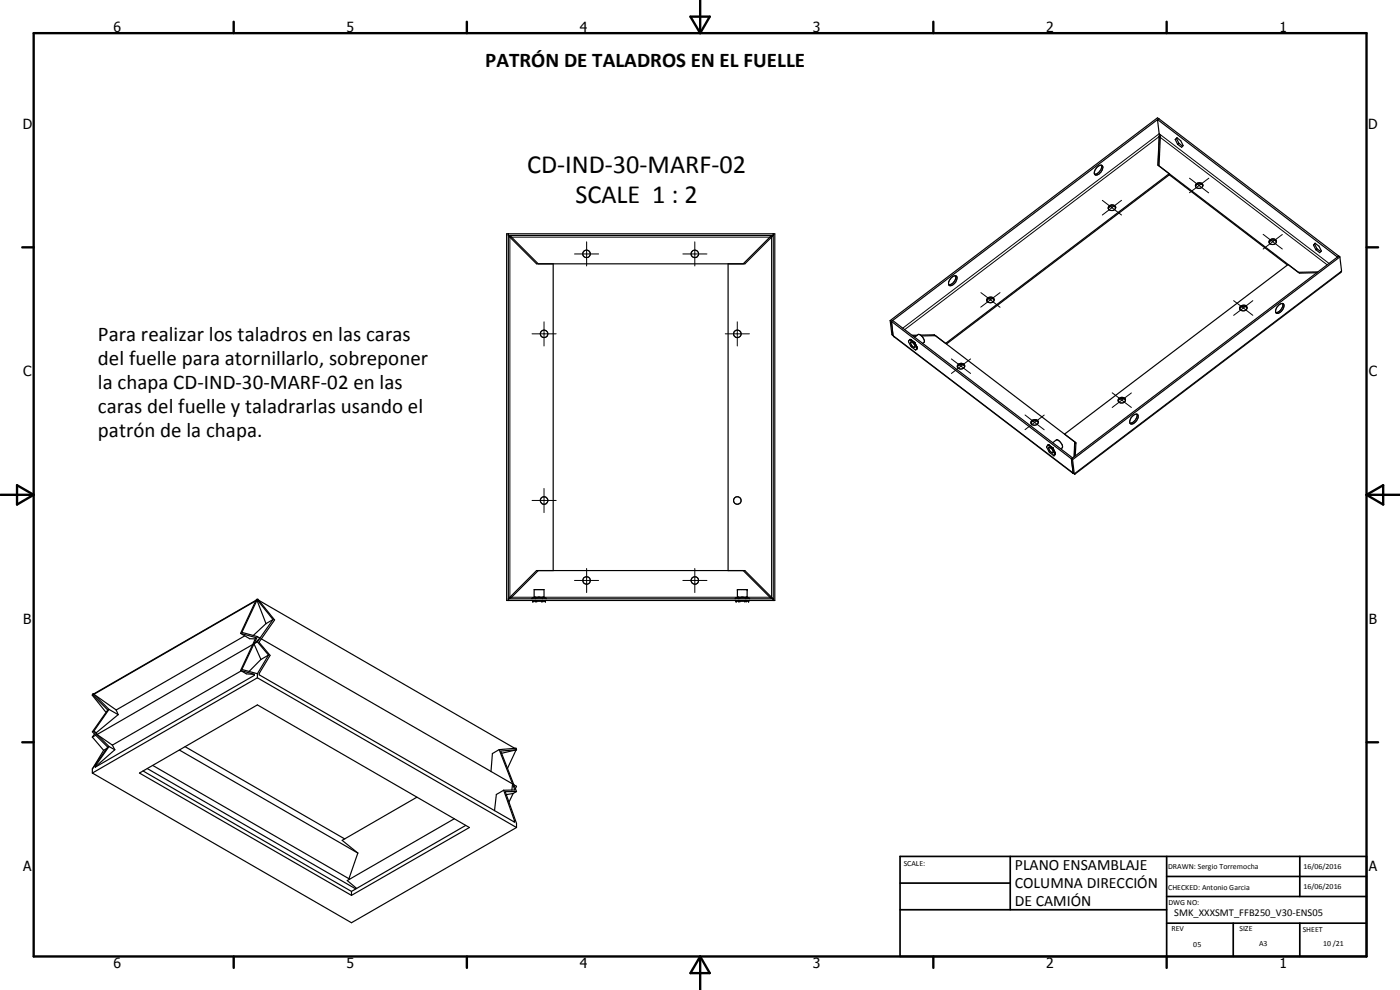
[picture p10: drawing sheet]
<svg xmlns="http://www.w3.org/2000/svg" width="420mm" height="297mm" viewBox="0 0 420 297" stroke-linecap="round" stroke-linejoin="round" font-family="sans-serif">
<g fill="none" stroke="#000" stroke-width=".35">
<path d="M347.4 35.9l.6 4.5M347.4 35.9l54 41.2 .4-.3M347.8 35.6l-.4 .3M347.8 35.6l54 41.2M347.8 35.6l-80.3 60.8M347.8 35.6l-.4-.3-80.2 60.9M329.2 50.2a.92 .92 0 0 1 .9-.6 .92 .92 0 0 1 .9 .7l-.1 .2a1.96 1.96 0 0 1-2.3 1.9 1.81 1.81 0 0 1 .6-2.2zM330.6 49.6a2.5 2.5 0 0 1-2.1 2.7M347.5 49.5l42.2 32.2 5.9-.1M347.9 41v.3M347.9 41v.2M347.9 41l-.4 8.6"/>
<path d="M348 40.4l.2 .8-.4 8.6M348 40.3l-.1 .7M350.9 52.5l35.5 27M350.9 52.5v-.4l-67.1 50.9-3.4-2.5M350.9 52.5l-66.9 50.7M352.7 41.9l.5-.6 1.2 .9 .7 1.5-.5 .5-1.2-.9M352.7 41.9l.7 1.4M353.1 41.6l-.4 .3M353.1 41.6l.7 1.4M353.3 41.4l-.2 .2M353.8 43l1.1 .9M353.8 43l-.4 .3"/>
<path d="M358.8 55.3a1.09 1.09 0 0 1 1.3-.5 1.09 1.09 0 0 1 .8 1.1 1.09 1.09 0 0 1-1.3 .6 1.09 1.09 0 0 1-.8-1.2zM361 55.7a1.24 1.24 0 0 0-1.2-.5 1.24 1.24 0 0 0-1 .8M152 70.1h80.5v110.1h-80.5zM152.6 70.7h79.5M152.6 70.1v110.1M166 79.2v92M218.5 79.2v92M231.8 70.8l-8.2 8.4h-62.6l-8.3-8.5 .8 .5 8 8M231.8 70.7l-.8 .5-8 8M231.8 70.7v.1M231.9 70.7h-.1M232.1 70.1v110.1"/>
<path d="M332.7 61.9a1.06 1.06 0 0 1 1.3-.5 1.06 1.06 0 0 1 .7 1.2 1.05 1.05 0 0 1-1.3 .6 1.05 1.05 0 0 1-.7-1.3zM334.8 62.4a1.21 1.21 0 0 0-1.2-.6 1.21 1.21 0 0 0-1 .8M383.1 72.6a1.19 1.19 0 0 1-1 .8 1.19 1.19 0 0 1-1.2-.6M383.1 72.6a1.09 1.09 0 0 0-1.2-.9 1.09 1.09 0 0 0-1 1.1M383.1 72.6a1.24 1.24 0 0 0-1.2-.6 1.24 1.24 0 0 0-1 .8M394.2 73.5l.5-.5 1.1 .9 .8 1.4-.5 .5-1.2-.9M394.2 73.5l.7 1.4M394.5 73.2l.8 1.5M394.5 73.2l-.3 .3M394.7 73l-.2 .2M395.3 74.7l1.1 .8M395.3 74.7l-.4 .2"/>
<path d="M401.8 76.8l-80.2 60.9M401.8 76.8l.3 .3M402.1 77.1l.5 4.2-.3 .5-79.7 60.4h-.2M402.1 77.1l-80.2 60.8M267.2 96.2l.5 4.2 .3 .3M267.2 96.2l.3 .2M267.5 96.4l.4-.3 54 41.3-.3 .3M267.5 96.4l.5 4.3M267.5 96.4l54.1 41.3M285.4 83.4a1.16 1.16 0 0 1 1.8-.3 2.44 2.44 0 0 1-2.1 2.6 1.52 1.52 0 0 1 .3-2.3zM286.8 82.8a2.42 2.42 0 0 1-2 2.7M296.3 89.6a1.03 1.03 0 0 1 1.3-.5 1.03 1.03 0 0 1 .5 1.4 1.08 1.08 0 0 1-1.2 .3 1.08 1.08 0 0 1-.7-1z"/>
<path d="M298.4 90a1.18 1.18 0 0 0-1.2-.5 1.18 1.18 0 0 0-1 .8M374.3 92.4a1.22 1.22 0 0 1-1 .9 1.22 1.22 0 0 1-1.2-.6M374.3 92.4a1.12 1.12 0 0 0-1.3-.8 1.12 1.12 0 0 0-.9 1.1M374.3 92.5a1.21 1.21 0 0 0-1.2-.6 1.21 1.21 0 0 0-1 .8M383.8 91.5a.84 .84 0 0 1 .8-.5 .84 .84 0 0 1 .7 .6 2.45 2.45 0 0 1-2.2 2.4 1.86 1.86 0 0 1 .7-2.5zM385 91.1a2.44 2.44 0 0 1-2.1 2.7M395.2 81.8l-5.2 .2-3.4-2.6-67.1 50.9 3.4 2.5-.2 4M268 100.7l54 41.3M273.2 101.9h.1M273.3 102.7a1.16 1.16 0 0 1 1.3 1.5 1.15 1.15 0 0 1-1.3-1.2zM273.3 101.9l-.6 .4v.3a3.7 3.7 0 0 0 2.1 2.4M273.3 101.9h.1"/>
<path d="M273.3 101.9l1.2 .9M273.3 101.9l1.3 1.1M273.4 101.9h.1M273.4 101.9l1.1 .9M273.7 100.6h1.6M274 100.8h.9M274.5 101.2l1-.8a2.09 2.09 0 0 1 1.8 2.3l-.4 .3M274.5 102.8l.7 1.4M274.5 102.8v.1M274.9 104.9l-.1 .1M275.2 104.2v.2M275.2 104.2h.1"/>
<path d="M275.2 104.2v.3l-.4 .5M276.6 100.8l4.1-.1 41.8 31.9M280.4 100.5v.2M280.4 100.5h-4.1M287.6 109.3a1.12 1.12 0 0 1 1.2-.2 1.12 1.12 0 0 1 .7 .9 1.11 1.11 0 0 1-1.2 .7 1.11 1.11 0 0 1-1-1.1zM289.5 109.9a1.21 1.21 0 0 0-1.2-.6 1.21 1.21 0 0 0-1 .9M335.8 119.6a1.08 1.08 0 0 1 1.2-.4 1.08 1.08 0 0 1 .7 1.1 1.03 1.03 0 0 1-1.3 .7 1.03 1.03 0 0 1-.6-1.4zM309.6 126.3a1.04 1.04 0 0 1 1.3-.5 1.04 1.04 0 0 1 .6 1.2 1.03 1.03 0 0 1-1.4 .6 1.03 1.03 0 0 1-.5-1.3zM311.6 126.7a1.22 1.22 0 0 0-1.2-.5 1.22 1.22 0 0 0-1 .8M314.5 133.5l.3 .1M314.5 133.5l-.4 .7a3.4 3.4 0 0 0 2.2 2.4l.4-.4M314.7 133.5h-.2"/>
<path d="M314.7 133.5l.1 .1M314.8 133.6l1.2 .9M314.8 134.3a1.28 1.28 0 0 1 1.2 1.6 1.51 1.51 0 0 1-1.2-1.6zM314.8 133.6l1 .7M314.9 133.6h-.1M315.8 134.3l.2 .4v-.2M315.8 134.3l.1 .1M315.9 132.8l1.1-.8a2.3 2.3 0 0 1 1.8 2.4l-.5 .3M315.9 134.4l.1 .1M316 134.5l.7 1.4M316 134.5l.6 1.4M316 134.5h.1"/>
<path d="M316.6 135.9l.1 .3M316.6 135.9l.1 .1M316.7 135.8v.1M316.7 135.8v.2M316.7 136v.2M321.6 137.7l.5 4.2M321.6 137.7l.3 .2M321.9 137.9l.5 4.3M322.5 132.6l-.1 4.5M322.5 132.6l.1 .3M322.6 132.9l-.2 4.1M322.6 132.9l.3 .2"/>
<path d="M337.8 120.1a1.21 1.21 0 0 0-1.2-.5 1.21 1.21 0 0 0-1 .8M341.2 124.2a2.45 2.45 0 0 1-2.1 2.8M341.2 124.2a2.37 2.37 0 0 0-2.1 2.7M341.2 124.2a1.81 1.81 0 0 1-.9 2.8l-.6 .3-.6-.4M322 141.9v.1M322.1 141.9h-.1M322.1 141.9l.3 .3M77.2 179.9l-.2-.1-.3 .5M77.2 179.9h.1M77.2 179.9l-.1 .2M77.3 179.9l-.2 .2M77.3 179.9l-.1 .1"/>
<path d="M77.4 179.8l-.1 .1M77.4 179.8l-.2 .1M77.4 179.8l.3 .3M152.6 179.7h79.5M159.6 179.7l.3-.3h3.8l.2 .3M160.3 179.2v-2.3h3v2.3M160.3 179.2h3M160.3 179.2l-.1 .2 .2-.2M160.6 179.2l.3 .2M160.8 179.4l-.1 .3M161.5 171.2l-8 8-.8 .5 8.3-8.5h62.6l8.2 8.5M161.6 179.2l-.5 .2"/>
<path d="M162 179.2l.5 .2M163 179.2l-.3 .2 .1 .3M163.1 179.2l.3 .2-.1-.2M220.6 179.7l.3-.3h3.8l.2 .3M221.3 179.2v-2.3h2.9v2.3M221.3 179.2h2.9M221.3 179.2l-.1 .2 .2-.2M221.6 179.2l.2 .3M221.8 179.5l-.1 .2M221.8 179.5h.1M222.6 179.2l-.5 .2M223 179.2l.5 .2"/>
<path d="M223 171.2l8 8 .9 .5M224 179.2l-.3 .2 .1 .3M224.1 179.2l.3 .2-.2-.2M72.2 190l2.7 1.6 1.7 .1M72.2 190l4.6 1.3-1 2.1M73.4 190.8l-38.5 22.2M75.8 193.4l-46.7 27M75.8 193.4l-3.6 7.8M76.2 193.2l2.1 4.7M76.7 180.3l-48.5 28M76.7 180.3l-4.5 9.7M76.9 180.1l-48.8 28.1"/>
<path d="M77.1 180.1l2.7 7M77.1 180.1l-4.5 9.6 4.6 1.3M77.2 180l4.7 5.9M77.2 180l-.1 .1M77.2 192.6l3.4 4M77.2 192.6l-1 .6M77.2 191l-4.6 9.9 4.6 1.2M77.2 191l.8 .5M77.7 180.1l4.7 5.9-4 5.7M77.7 180.1l76.8 44.4M78 191.5l-1.8 1.7M78 191.5l-.8 1.1"/>
<path d="M78.3 197.9l-3.6 3.6M78.4 191.7l-.7 1 3.4 3.9-3.3 5.5v.4l76.6 44.2v-.4M78.4 191.7l75.4 43.5M79.8 187.1l-3.8 3.6M80.6 196.6l-2.3 1.3M80.6 196.6l-3.4 5.5M81.9 185.9l-2.1 1.2M81.9 185.9l-3.9 5.6M160.1 180.2l-.2 .1h3.7l-.1-.1M160.8 180.3h.1M160.8 180.3h-.2M160.9 180.3h.2"/>
<path d="M162.7 180.3h.1M162.7 180.3h.2M162.7 180.3h-.2M221.1 180.2l-.2 .1h3.8l-.2-.1M221.8 180.3h.1M221.8 180.3h-.2M221.9 180.3h.1M223.7 180.3h.1M223.7 180.3h-.2M223.8 180.3h.1M27.7 208.6l4.1 5.1M27.8 208.5l-.1 .1"/>
<path d="M27.8 208.5l4.5 4.5-4.6 6.6 1 1M28 208.1l-.2 .4M28 208.1l.1 .1M28 208.1l4.7 4.8M28.1 208.2l.1 .1M28.1 219.4l.8 .4M28.1 219.4l4.6 4.6M28.2 208.3l6.7 4.7M28.9 219.8l.2 .6M32.7 212.9l2.8 1.5M32.7 212.9l-4.6 6.5M34.9 213l.6 1.4"/>
<path d="M35.5 214.4l-6.6 5.4M72.2 201.2l4.1 1.1v.3l-47.7 27.6M72.2 201.2l1.7 1 2.4 .2M72.4 201.3l-38.7 22.3M77.2 202.1v1.3M77.2 203.4l77.8 44.9M77.2 203.4l-49.5 28.5M27.7 231.9l77.8 45 49.5-28.6M27.7 230.7v1.2M27.7 221.1l3.4 4M28.4 220.2l-.7 .9M28.6 229.9l.2 .1"/>
<path d="M28.6 229.9v.3M28.7 220.6l-1 .5M28.7 220.6l3.6 3.6-4.6 6.5M28.8 230l-.2 .2M29.1 220.4l4.6 3.2M31.1 225.1l-3.4 5.6M32 224.6l-.9 .5M32.7 224l1.7 1M32.7 224l-4.1 5.9M33.7 223.6l.7 1.4M34.4 225l-5.6 5M41.9 231.9l35.3-20.4 63.7 36.8-35.4 20.3z"/>
<path d="M42.9 231.3l62.6 36.2M44.2 230.6l62.6 36.1M45.8 229.7l58.9 34M53.8 225l53.6 30.9M55.5 224l48 27.7M125.1 239.2l-22.4 12.9 4.7 3.8M149.8 224.9l-2 1.2-.4 5.4M149.8 224.9l4 10.3M151.2 237.1l-2.2 1.3-.6 4.8M151.2 237.1l3.2 9.2M153.8 235.2l-.2 1.9M153.8 235.2l.7 1.8-3.3 .1"/>
<path d="M154 238.1l-2.1 .3M154 238.1l-1.3 2.6M154.2 235.5l.8 2M154.2 235.5l.8 .4-.3 .7M154.5 224.5h.3l.1 .2M154.5 224.5l-4.7 .4M154.9 225l-4.4 1M154.9 225l-2.6 5.5M154.9 224.7l.1 .3M154.9 224.7l.1 .1M155 237.5l-1 .6M155 237.5h-3.4l3.4 9.6v1.2"/>
<path d="M155 225l-4.7 .3 3.9 10.2M155 225h-.1M107.4 255.9l-2.7 7.8M136.3 245.7l-32.1 18.5 2.8 2.4M139.8 247.6l-34.3 19.9M154.4 246.3l-.3 .2M104.7 263.7l.2 .1M105.5 267.5v1.1"/>
<circle cx="176" cy="76.2" r="1.13"/>
<circle cx="208.5" cy="76.2" r="1.12"/>
<circle cx="163.3" cy="100.1" r="1.13"/>
<circle cx="221.3" cy="100.2" r="1.13"/>
<circle cx="163.3" cy="150.2" r="1.11"/>
<circle cx="221.3" cy="150.2" r="1.12"/>
<circle cx="176" cy="174.2" r="1.13"/>
<circle cx="208.5" cy="174.2" r="1.14"/>
</g>
<g fill="none" stroke="#000" stroke-width=".3">
<path d="M347.9 41l-76.4 57.9M348.2 41.2l50.1 38.3M357 53.5l5.7 4.4M362.8 53.5l-5.8 4.3M153 71.2v108M153.5 71.2h77.5M172.4 76.2h7.3M176.1 72.6v7.2M204.9 76.2h7.3M208.5 72.6v7.2M231.6 71.2v108M330.8 60.1l5.8 4.4"/>
<path d="M336.6 60.1l-5.8 4.4M379.1 70.3l5.7 4.4M384.8 70.4l-5.7 4.3M398.9 79l-51-38.9-77 58.4M163.3 96.6v7.2M221.3 96.6v7.2M294.4 87.8l2.9 2.2M297.3 90l-3 2.2M297.3 90l2.8 2.2M300.1 87.8l-2.8 2.2M370.2 90.2l3 2.2M373.2 92.4l-3 2.2"/>
<path d="M373.2 92.4l2.8 2.2M376 90.2l-2.8 2.2M402.6 81.3l-80.2 60.9M159.7 100.2h7.2M217.7 100.2h7.2M268 100.7l54.1 41.2M285.5 107.7l2.9 2.2M288.4 109.9l2.9 2.2M288.4 109.9l-2.9 2.2M291.3 107.7l-2.9 2.2M333.8 117.9l5.7 4.4M339.5 117.9l-5.7 4.4"/>
<path d="M307.6 124.5l2.9 2.2M310.5 126.7l2.9 2.2M310.5 126.7l-2.9 2.2M313.4 124.5l-2.9 2.2M159.7 150.2h7.2M163.3 146.6v7.2M153.5 179.2h6.8M163.3 179.2h58M172.4 174.2h7.3M176.1 170.6v7.2M204.9 174.2h7.3M208.5 170.6v7.2"/>
<path d="M224.2 179.2h6.8"/>
</g>
<g fill="#000">
<circle cx="273.1" cy="101.9" r=".18"/>
<circle cx="273.3" cy="101.9" r=".18"/>
<circle cx="274.3" cy="102.7" r=".18"/>
<circle cx="274.5" cy="102.8" r=".18"/>
<circle cx="274.6" cy="103" r=".18"/>
<circle cx="275.2" cy="104.2" r=".18"/>
<circle cx="275.2" cy="104.5" r=".18"/>
<circle cx="314.8" cy="133.6" r=".18"/>
<circle cx="315.8" cy="134.3" r=".18"/>
<circle cx="316" cy="134.5" r=".18"/>
<circle cx="316" cy="134.7" r=".18"/>
<circle cx="316.3" cy="136.6" r=".18"/>
<circle cx="316.6" cy="135.9" r=".18"/>
<circle cx="316.7" cy="135.9" r=".18"/>
<circle cx="316.7" cy="136.2" r=".18"/>
<circle cx="316.7" cy="135.8" r=".18"/>
<circle cx="221.3" cy="176.9" r=".18"/>
<circle cx="221.3" cy="179.2" r=".18"/>
<circle cx="224.2" cy="179.2" r=".18"/>
<circle cx="224.2" cy="176.9" r=".18"/>
<circle cx="159.9" cy="180.3" r=".18"/>
<circle cx="160.6" cy="180.3" r=".18"/>
<circle cx="161.1" cy="180.3" r=".18"/>
<circle cx="162.5" cy="180.3" r=".18"/>
<circle cx="162.9" cy="180.3" r=".18"/>
<circle cx="163.6" cy="180.3" r=".18"/>
<circle cx="220.9" cy="180.3" r=".18"/>
<circle cx="221.6" cy="180.3" r=".18"/>
<circle cx="222" cy="180.3" r=".18"/>
<circle cx="223.5" cy="180.3" r=".18"/>
<circle cx="223.9" cy="180.3" r=".18"/>
<circle cx="224.7" cy="180.3" r=".18"/>
</g>
<g fill="none" stroke="#000" stroke-width=".71">
<path d="M10.1 9.9h400v277.1h-400zM70.1 6.5v3.4M140.1 6.5v3.4M207.2 5h5.8l-2.9 4.9zM210.1 0v9.9M280.1 6.5v3.4M350.1 6.5v3.4M6.7 74.2h3.4M410.1 74.2h3.5M.1 148.5h10M5.1 145.6l5 2.9-5 2.9zM410.1 148.5h10"/>
<path d="M410.1 148.5l5-2.9v5.8zM6.7 222.7h3.4M410.1 222.7h3.5M70.1 287v3.4M140.1 287v3.4M210.1 287v10M210.1 287l2.9 5h-5.8zM280.1 287v3.4M350.1 287v3.4"/>
</g>
<path d="M270.1 257h140v30h-140zM303.2 257v16M350.1 257v30M390.1 257v12M270.1 265h33.1M270.1 273h80M350.1 277h60M350.1 269h60M350.1 263h60M370.1 277v10M390.1 277v10" fill="none" stroke="#000" stroke-width=".51"/>
<g font-size="7.9">
<text x="158.2" y="52">CD-IND-30-MARF-02</text>
<text x="172.7" y="61">SCALE 1 : 2</text>
</g>
<g font-size="6.3">
<text x="145.6" y="20">PATRÓN DE TALADROS EN EL FUELLE</text>
<text x="29.4" y="102.4">Para realizar los taladros en las caras</text>
<text x="29.4" y="109.6">del fuelle para atornillarlo, sobreponer</text>
<text x="29.4" y="116.8">la chapa CD-IND-30-MARF-02 en las</text>
<text x="29.4" y="124">caras del fuelle y taladrarlas usando el</text>
<text x="29.4" y="131.2">patrón de la chapa.</text>
</g>
<g font-size="4.7">
<text x="304.6" y="261.1">PLANO ENSAMBLAJE</text>
<text x="304.6" y="266.5">COLUMNA DIRECCIÓN</text>
<text x="304.6" y="271.9">DE CAMIÓN</text>
</g>
<g font-size="4.2">
<text x="34" y="9.6">6</text>
<text x="104" y="9.6">5</text>
<text x="174" y="9.6">4</text>
<text x="244" y="9.6">3</text>
<text x="314" y="9.6">2</text>
<text x="384" y="9.6">1</text>
<text x="6.8" y="38.7">D</text>
<text x="410.6" y="38.7">D</text>
<text x="7" y="112.9">C</text>
<text x="410.8" y="112.9">C</text>
<text x="7" y="187.1">B</text>
<text x="410.8" y="187.1">B</text>
<text x="7" y="261.4">A</text>
<text x="410.8" y="261.4">A</text>
<text x="34" y="290.4">6</text>
<text x="104" y="290.4">5</text>
<text x="174" y="290.4">4</text>
<text x="244" y="290.4">3</text>
<text x="314" y="290.4">2</text>
<text x="384" y="290.4">1</text>
</g>
<text font-size="3.1" x="352.4" y="275">SMK_XXXSMT_FFB250_V30-ENS05</text>
<g font-size="2.4">
<text x="271.2" y="259.7">SCALE:</text>
<text x="350.6" y="260.8">DRAWN: Sergio Torremocha</text>
<text x="391.2" y="260.6">16/06/2016</text>
<text x="350.6" y="267">CHECKED: Antonio Garcia</text>
<text x="391.2" y="266.7">16/06/2016</text>
<text x="350.6" y="271.4">DWG NO:</text>
<text x="351.6" y="279.3">REV</text>
<text x="372" y="279.4">SIZE</text>
<text x="391" y="279.6">SHEET</text>
<text x="358.1" y="284.1">05</text>
<text x="377.9" y="283.8">A3</text>
<text x="397.1" y="283.8">10 /21</text>
</g>
</svg>
